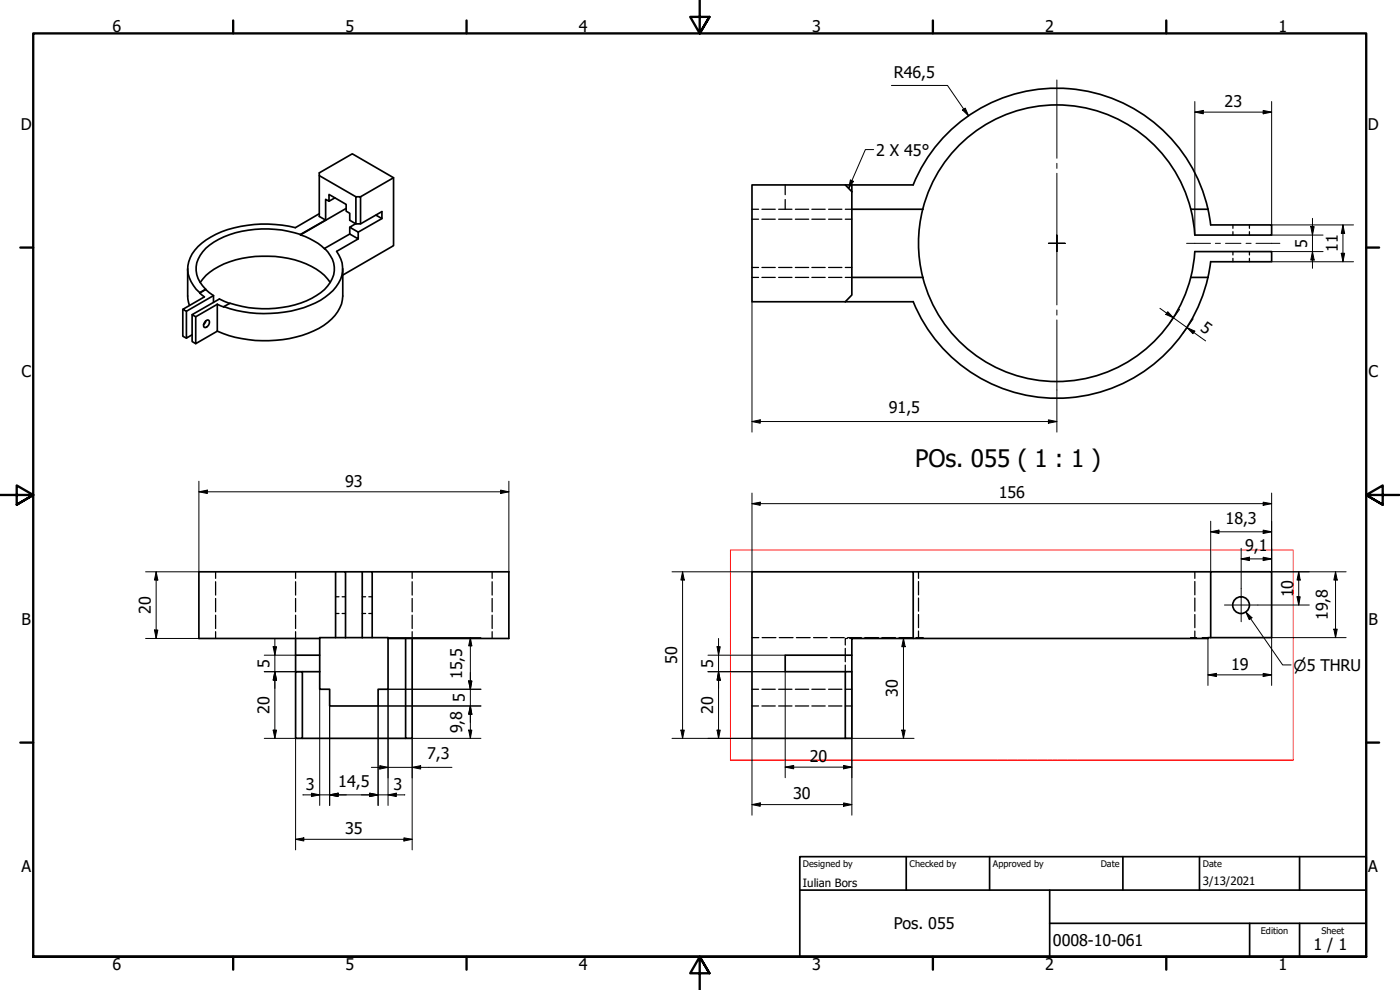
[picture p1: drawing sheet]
<svg xmlns="http://www.w3.org/2000/svg" width="420mm" height="297mm" viewBox="0 0 420 297" stroke-linecap="round" stroke-linejoin="round" font-family="sans-serif">
<!-- layer: Hidden (ISO) -->
<g fill="none" stroke="#000" stroke-width=".38">
<path d="M235.6 55.5v2.9M235.6 59.9v2.9M225.7 62.8h1.9M225.7 65.8h1.9M228.7 62.8h4M228.7 65.8h4M233.7 62.8h4M233.7 65.8h4M238.7 62.8h4M238.7 65.8h4M243.6 62.8h4M243.6 65.8h4"/>
<path d="M248.7 62.8h4M248.7 65.8h4M253.7 62.8h2M253.7 65.8h2M370 67.5v1M370 69.5v1M370 75.5v1M370 77.5v1M375 67.5v1M375 69.5v1M375 75.5v1M375 77.5v1"/>
<path d="M225.7 83.2h1.9M225.7 80.2h1.9M228.7 83.2h4M228.7 80.2h4M233.7 83.2h4M233.7 80.2h4M238.7 83.2h4M238.7 80.2h4M243.6 83.2h4M243.6 80.2h4M248.7 83.2h4M248.7 80.2h4"/>
<path d="M253.7 83.2h2M253.7 80.2h2M64.7 171.6v1.9M64.7 174.5v4M64.7 179.6v4M88.7 171.6v1.9M88.7 174.5v4M88.7 179.6v4M100.7 179.1h1M102.7 179.1h1M108.7 179.1h1M110.7 179.1h1"/>
<path d="M123.7 171.6v1.9M123.7 174.5v4M123.7 179.6v4M147.7 171.6v1.9M147.7 174.5v4M147.7 179.6v4M275.7 171.6v1.9M275.7 174.5v4M275.7 179.4v4M358.6 171.6v1.9M358.6 174.5v4M358.6 179.4v4"/>
<path d="M64.7 184.6v4M64.7 189.5v2.1M88.7 184.6v4M88.7 189.5v2.1M100.7 184.1h1M102.7 184.1h1M108.7 184.1h1M110.7 184.1h1M123.7 184.6v4M123.7 189.5v2.1M147.7 184.6v4M147.7 189.5v2.1"/>
<path d="M225.7 191.3h2M228.7 191.3h4.2M233.9 191.3h4.1M239 191.3h4.1M244.2 191.3h4M249.2 191.3h4.2M253.7 194.5v4.1M253.7 199.6v1.9M254.3 191.6h-.6v1.9M254.4 191.3h4.1M255 191.6h.7M259.5 191.3h4.2"/>
<path d="M264.7 191.3h4M269.8 191.3h4.1M274.9 191.3h2.1v.3M275.7 184.4v3.9M275.7 189.3v2M358.6 184.4v3.9M358.6 189.3v2M359.1 191.3h-1.7v.3M360.8 191.3h1.7M225.7 206.8h1.9M225.7 211.8h1.9M228.7 206.8h4"/>
<path d="M228.7 211.8h4M233.7 206.8h4M233.7 211.8h4M238.7 206.8h4M238.7 211.8h4M243.6 206.8h4M243.6 211.8h4M248.7 206.8h4M248.7 211.8h4M253.7 206.8h2M253.7 211.8h2"/>
</g>
<!-- layer: 0 -->
<path d="M219.2 228.1v-63.1h168.9v63.1h-168.9h168.9" fill="none" stroke="#f00" stroke-width=".3"/>
<!-- layer: Visible (ISO) -->
<g fill="none" stroke="#000" stroke-width=".51">
<path d="M95.8 52.7l11 6.3M100.5 59.4l-1.8 1M106.8 59h1.4v8.2h-1.4zM108.2 59l9.9-5.7-12.4-7.1-9.9 5.7v13l1.9 1.1M118.1 53.3v20.4l-15.2 8.8M253.7 55.5l2 2M255.7 57.5v31l-2 2M255.7 57.5v-2h-30v35h28M255.7 55.5h18.4M274.1 55.5a46.5 46.5 0 0 1 49.3-28.6 46.5 46.5 0 0 1 39.9 40.6h18.3v3h-23M90.2 70.3a32.6 32.6 0 0 0-26 2.3 9.8 9.8 0 0 0-5.3 8.6 8.5 8.5 0 0 0 2.8 5.6M95.8 64.1l-7.2 4.2a36.3 36.3 0 0 0-25.3 2.8 11.8 11.8 0 0 0-7 9.8 10.2 10.2 0 0 0 3.6 6.9"/>
<path d="M97.4 74.5a7.9 7.9 0 0 1 0 12.4 28.2 28.2 0 0 1-20.8 5.6l-4-.6-3.6-.9-1.8 1.1-2-.8M97.7 66v-6.2l1 .6v-2.1l5.2 3v2.1l1.1 .6v2.1l1.8 1.1M97.7 66l-7.5 4.5M103.9 62.5l-13.7 8M105 70.2l-7.6 4.5a19.9 19.9 0 0 0-7.2-4.2M105 68.2v2M106.7 67.1l-1.7 1.1 2.5 1.4M107.5 69.6v2.1l-2.5-1.5M107.5 71.7l-6.5 3.7a8.7 8.7 0 0 1-1.1 11.8 27.4 27.4 0 0 1-16.6 6.7 36.3 36.3 0 0 1-16.1-1.9M112.8 64.6l1.8 1v-2.1l-6.4 3.7M114.6 65.6l-7.1 4M255.7 62.8h21.3"/>
<path d="M357.4 62.8h5.1M358.6 70.5a41.5 41.5 0 0 0-60.6-34.3 41.5 41.5 0 0 0-6.6 69.3 41.5 41.5 0 0 0 66-22.3M363.3 78.5l-.8 4.7h-5.1M363.3 78.5h18.3v-3h-23l-.5 4.3-.7 3.4M54.9 92.8v8.1l1 .6M55.9 93.4v8.1l1.8-1.1M56.3 80.6v8.2l.5 2.8M57.7 94.4v8.1l1 .6M59.9 87.9l1.4 1.2-6.4 3.7 1 .6 8.2-4.7M60.1 84.8a18.9 18.9 0 0 1 12.5-7.3 32 32 0 0 1 22.3 3.3 12.7 12.7 0 0 1 4.2 4M61.7 96.4l.6-.4 .3 .1a1.43 1.43 0 0 1-1.3 2.1 1.25 1.25 0 0 1 .4-1.8zM61.7 86.9l2.4 1.8"/>
<path d="M61.7 86.9l-1.8 1M61.8 96.3l-.7 1.1M64.1 88.7v2M65.2 91.3v8.1l-6.5 3.7v-8.1M68.9 91l-3.1-1.3-8.1 4.7 1 .6 6.5-3.7M102.9 80.6v8.2a11.4 11.4 0 0 1-5.7 8.8 36.1 36.1 0 0 1-28.5 3.1l-3.5-1.3M253.7 90.5h20.4M255.7 83.2h21.3M362.5 83.2a46.5 46.5 0 0 1-41.6 36.1 46.5 46.5 0 0 1-46.8-28.8M100.7 171.6h3v19.7M100.7 171.6h-41v20h36.2M100.7 171.6v19.7"/>
<path d="M103.7 171.6h5M108.7 171.6h3v19.7M108.7 171.6v19.7M111.7 171.6h41v20h-36.2M274.1 171.6h89.2M88.7 196.6h7.2v4.9M88.7 191.6v9.9M103.7 191.3h-7.8v5.3M103.7 191.3h5M108.7 191.3h7.8v.3M116.5 191.6v15.2h-3v5h-14.6v-5h-3v-5.3M121.7 191.6v29.9h2v-29.9"/>
<path d="M255.7 196.6v4.9M363.3 191.3v-19.7h18.3v19.7h-19.1v.3h-88.4M88.7 201.5h2v20h-2zM90.7 201.5h5.2M253.7 201.5h2v20h-2zM253.7 201.5h-18.1v-4.9h20.1v-5h18.4v-20h-48.4v49.9h28M90.7 221.5h31"/>
<circle cx="372.5" cy="181.6" r="2.51"/>
</g>
<!-- layer: Border (ISO) -->
<g fill="none" stroke="#000" stroke-width=".7">
<path d="M70 6.1v3.9M140 6.1v3.9M210 0v10l-2.9-4.9h5.8l-2.9 4.9 2.9-4.9M280 6.1v3.9M350 6.1v3.9M6.1 74.3h3.9M410 74.3h3.9M0 148.5h10l-5-2.8v5.7l5-2.9-5 2.9M420 148.5h-10l5-2.8v5.7l-5-2.9 5 2.9M6.1 222.8h3.9M410 222.8h3.9M10 287.1v-277.1h400v277.1h-400h400"/>
<path d="M70 287.1v3.8M140 287.1v3.8M212.9 292l-2.9-4.9 2.9 4.9h-5.8l2.9-4.9v9.9M280 287.1v3.8M350 287.1v3.8"/>
</g>
<!-- layer: Title (ISO) -->
<path d="M240 257h170v30.1h-170zM272 257v10.1M297 257v10.1M337 257v10.1M360 257v10.1M390 257v10.1M240 267.1h170M315 277h95M315 267.1v20M375 277v10.1M390 277v10.1" fill="none" stroke="#000" stroke-width=".51"/>
<!-- layer: Center Mark (ISO) -->
<path d="M317.2 24v23.5M317.2 52v21v-2.5M317.2 49v1.5M314.6 73h2.6h-2.6M317.2 75.5v-2.5v2.5M317.2 70.5v2.5v-2.5M317.2 75.5v-2.5v18.5M319.7 73h-2.5h2.5M317.2 93v1.5M317.2 96v21M372.5 176.6v9.9M367.5 181.5h10" fill="none" stroke="#000" stroke-width=".3"/>
<!-- layer: Dimension (ISO) -->
<g fill="none" stroke="#000" stroke-width=".3">
<path d="M267.5 25.6h16.9l6.3 9.2M288.9 33l.8-.6 1 2.4zM358.6 33.6l2.5-.5v1zM358.6 33.6h23M358.6 30.5v40M379.1 33.1l2.5 .5-2.5 .5zM381.6 30.5v37h24.6M381.6 78.5h24.6M381.6 75.5h15.5M381.6 70.5h15.5M393.4 68h1l-.5 2.5zM393.9 75.5l.5 2.5h-1z"/>
<path d="M393.9 65.5v15M402.5 76h1l-.5 2.5zM403 67.5l.5 2.5h-1zM403 67.5v11M225.7 90.5v39.2M348.1 92.5l13.7 9.8M350.5 93.5l1.7 1.9-2.3-1.1zM354 92.8l-3 4.3M356.2 98.3l2.4 1.1-.6 .7zM358.1 95.7l-3.1 4.3M317.2 117v12.7M225.7 126.5l2.5-.5v1z"/>
<path d="M225.7 126.5h91.5M314.6 126l2.6 .5-2.6 .5zM59.7 147.6l2.5-.5v1zM59.7 144.4v27.2h-16M59.7 147.6h93M150.2 147.1l2.5 .5-2.5 .5zM152.7 144.4v27.2M225.7 151.1l2.5-.4v.9zM225.7 147.9v23.7h-24M225.7 151.1h155.9M363.3 159.6l2.5-.5v1zM363.3 159.6h18.3"/>
<path d="M363.3 156.4v15.2M379.1 150.7l2.5 .4-2.5 .5zM379.1 159.1l2.5 .5-2.5 .5zM381.6 147.9v23.7h22.4M46.9 171.6l.5 2.4h-1zM46.9 171.6v20M204.9 171.6l.5 2.4h-1.1zM204.9 171.6v49.9M372.5 167.7l2.5-.5v1zM372.5 167.7h9.1M372.5 164.5v12.1M379.1 167.2l2.5 .5-2.5 .5z"/>
<path d="M389.3 179.1h.9l-.4 2.4zM389.8 171.6l.4 2.4h-.9zM389.8 171.6v9.9M400.8 171.6l.5 2.4h-1zM400.8 171.6v19.7M43.7 191.6h16M46.4 189h1l-.5 2.6zM79.3 196.6h9.4M82 194h1l-.5 2.6zM82.5 191.6v29.9M116.5 191.3h27.8M141.2 191.3l.4 2.5h-.9z"/>
<path d="M141.2 191.3v30.2M212.5 196.6h23.1M215.2 194h1l-.6 2.6zM215.6 191.6v29.9M268 191.6h6.1M271.1 191.6l.6 2.4h-1.1zM271.1 191.6v29.9M362.5 191.6v14.1M377.5 181.5h15.4M400.3 188.8h1l-.5 2.5zM404 191.3h-22.4v14.4M79.3 201.5h11.4"/>
<path d="M82 219.1h1l-.5 2.4zM82.5 201.5l.5 2.6h-1zM95.9 206.8v34.9M98.9 211.8v29.9M140.7 219.1h.9l-.4 2.4zM140.7 204.3h.9l-.4 2.5zM141.2 211.8l.4 2.5h-.9zM144.3 211.8h-30.8v29.9M144.3 206.8h-27.8v34.9M204.3 219.1h1.1l-.5 2.4zM212.5 201.5h23.1v31.8M215.2 219.1h1l-.6 2.4z"/>
<path d="M215.6 201.5l.6 2.6h-1zM255.7 201.5v43.1M270.6 219.1h1.1l-.6 2.4zM362.5 202.5l2.6-.5v1zM362.5 202.5h19.1M379.1 202l2.5 .5-2.5 .5zM79.3 221.5h11.4M88.7 221.5v33.5M90.9 238.5h30.6M93.5 238l2.4 .5-2.4 .5zM98.9 238.5l2.6-.5v1zM110.9 238l2.6 .5-2.6 .5z"/>
<path d="M111.4 230.2h24.2M114 229.7l2.5 .5-2.5 .5zM116.5 238.5l2.4-.5v1zM121.7 221.5h22.6M123.7 230.2l2.5-.5v1zM123.7 221.5v33.5M201.7 221.5h24v23.1M235.6 230.2l2.6-.5v1zM235.6 230.2h20.1M253.2 229.7l2.5 .5-2.5 .5zM253.7 221.5h20.6M88.7 251.8l2.5-.4v.9z"/>
<path d="M88.7 251.8h35M121.2 251.4l2.5 .4-2.5 .5zM225.7 241.4l2.5-.5v1zM225.7 241.4h30M253.2 240.9l2.5 .5-2.5 .5z"/>
</g>
<g fill="#000">
<path d="M288.9 33l.8-.6 1 2.4z" fill-rule="evenodd"/>
<path d="M358.6 33.6l2.5-.5v1z" fill-rule="evenodd"/>
<path d="M379.1 33.1l2.5 .5-2.5 .5z" fill-rule="evenodd"/>
<path d="M393.4 68h1l-.5 2.5z" fill-rule="evenodd"/>
<path d="M393.9 75.5l.5 2.5h-1z" fill-rule="evenodd"/>
<path d="M402.5 76h1l-.5 2.5z" fill-rule="evenodd"/>
<path d="M403 67.5l.5 2.5h-1z" fill-rule="evenodd"/>
<path d="M350.5 93.5l1.7 1.9-2.3-1.1z" fill-rule="evenodd"/>
<path d="M356.2 98.3l2.4 1.1-.6 .7z" fill-rule="evenodd"/>
<path d="M225.7 126.5l2.5-.5v1z" fill-rule="evenodd"/>
<path d="M314.6 126l2.6 .5-2.6 .5z" fill-rule="evenodd"/>
<path d="M59.7 147.6l2.5-.5v1z" fill-rule="evenodd"/>
<path d="M150.2 147.1l2.5 .5-2.5 .5z" fill-rule="evenodd"/>
<path d="M225.7 151.1l2.5-.4v.9z" fill-rule="evenodd"/>
<path d="M363.3 159.6l2.5-.5v1z" fill-rule="evenodd"/>
<path d="M379.1 150.7l2.5 .4-2.5 .5z" fill-rule="evenodd"/>
<path d="M46.9 171.6l.5 2.4h-1z" fill-rule="evenodd"/>
<path d="M204.9 171.6l.5 2.4h-1.1z" fill-rule="evenodd"/>
<path d="M372.5 167.7l2.5-.5v1z" fill-rule="evenodd"/>
<path d="M379.1 167.2l2.5 .5-2.5 .5z" fill-rule="evenodd"/>
<path d="M379.1 159.1l2.5 .5-2.5 .5z" fill-rule="evenodd"/>
<path d="M389.3 179.1h.9l-.4 2.4z" fill-rule="evenodd"/>
<path d="M389.8 171.6l.4 2.4h-.9z" fill-rule="evenodd"/>
<path d="M400.8 171.6l.5 2.4h-1z" fill-rule="evenodd"/>
<path d="M46.4 189h1l-.5 2.6z" fill-rule="evenodd"/>
<path d="M82 194h1l-.5 2.6z" fill-rule="evenodd"/>
<path d="M141.2 191.3l.4 2.5h-.9z" fill-rule="evenodd"/>
<path d="M215.2 194h1l-.6 2.6z" fill-rule="evenodd"/>
<path d="M271.1 191.6l.6 2.4h-1.1z" fill-rule="evenodd"/>
<path d="M400.3 188.8h1l-.5 2.5z" fill-rule="evenodd"/>
<path d="M82 219.1h1l-.5 2.4z" fill-rule="evenodd"/>
<path d="M82.5 201.5l.5 2.6h-1z" fill-rule="evenodd"/>
<path d="M82.5 201.5l.5 2.6h-1z" fill-rule="evenodd"/>
<path d="M140.7 219.1h.9l-.4 2.4z" fill-rule="evenodd"/>
<path d="M140.7 204.3h.9l-.4 2.5z" fill-rule="evenodd"/>
<path d="M140.7 204.3h.9l-.4 2.5z" fill-rule="evenodd"/>
<path d="M141.2 211.8l.4 2.5h-.9z" fill-rule="evenodd"/>
<path d="M141.2 211.8l.4 2.5h-.9z" fill-rule="evenodd"/>
<path d="M204.3 219.1h1.1l-.5 2.4z" fill-rule="evenodd"/>
<path d="M215.2 219.1h1l-.6 2.4z" fill-rule="evenodd"/>
<path d="M215.6 201.5l.6 2.6h-1z" fill-rule="evenodd"/>
<path d="M215.6 201.5l.6 2.6h-1z" fill-rule="evenodd"/>
<path d="M270.6 219.1h1.1l-.6 2.4z" fill-rule="evenodd"/>
<path d="M362.5 202.5l2.6-.5v1z" fill-rule="evenodd"/>
<path d="M379.1 202l2.5 .5-2.5 .5z" fill-rule="evenodd"/>
<path d="M93.5 238l2.4 .5-2.4 .5z" fill-rule="evenodd"/>
<path d="M98.9 238.5l2.6-.5v1z" fill-rule="evenodd"/>
<path d="M98.9 238.5l2.6-.5v1z" fill-rule="evenodd"/>
<path d="M110.9 238l2.6 .5-2.6 .5z" fill-rule="evenodd"/>
<path d="M110.9 238l2.6 .5-2.6 .5z" fill-rule="evenodd"/>
<path d="M114 229.7l2.5 .5-2.5 .5z" fill-rule="evenodd"/>
<path d="M116.5 238.5l2.4-.5v1z" fill-rule="evenodd"/>
<path d="M123.7 230.2l2.5-.5v1z" fill-rule="evenodd"/>
<path d="M235.6 230.2l2.6-.5v1z" fill-rule="evenodd"/>
<path d="M253.2 229.7l2.5 .5-2.5 .5z" fill-rule="evenodd"/>
<path d="M88.7 251.8l2.5-.4v.9z" fill-rule="evenodd"/>
<path d="M121.2 251.4l2.5 .4-2.5 .5z" fill-rule="evenodd"/>
<path d="M225.7 241.4l2.5-.5v1z" fill-rule="evenodd"/>
<path d="M253.2 240.9l2.5 .5-2.5 .5z" fill-rule="evenodd"/>
</g>
<!-- layer: Centerline (ISO) -->
<path d="M356.1 73h7.2M364.7 73h1.6M367.8 73h4.6M374 73h1.5M376.9 73h7.2" fill="none" stroke="#000" stroke-width=".3"/>
<!-- layer: Symbol (ISO) -->
<path d="M255.2 54l1 .4-1.5 2.1zM262.2 44.9h-2.5l-5 11.6M373.9 183.6l1.8 1.7-.8 .6zM373.9 183.6l11 15.9h2.6" fill="none" stroke="#000" stroke-width=".3"/>
<g fill="#000">
<path d="M255.2 54l1 .4-1.5 2.1z" fill-rule="evenodd"/>
<path d="M373.9 183.6l1.8 1.7-.8 .6z" fill-rule="evenodd"/>
</g>
<text font-size="7.2" x="274.6" y="140.1">POs. 055 ( 1 : 1 )</text>
<g font-size="4.8">
<text x="33.7" y="9.6">6</text>
<text x="103.7" y="9.6">5</text>
<text x="173.7" y="9.6">4</text>
<text x="243.7" y="9.6">3</text>
<text x="313.7" y="9.6">2</text>
<text x="383.7" y="9.6">1</text>
<text x="268.3" y="23.3">R46,5</text>
<text x="367.5" y="32.1">23</text>
<text x="6.2" y="38.9">D</text>
<text x="410.5" y="38.9">D</text>
<text x="263" y="46.7">2 X 45°</text>
<text x="392.3" y="74.3" transform="rotate(-90 392.3 74.3)">5</text>
<text x="401.5" y="75.6" transform="rotate(-90 401.5 75.6)">11</text>
<text x="360" y="99" transform="rotate(35 360 99)">5</text>
<text x="6.4" y="113.1">C</text>
<text x="410.7" y="113.1">C</text>
<text x="266.8" y="124.1">91,5</text>
<text x="103.6" y="146">93</text>
<text x="299.7" y="149.5">156</text>
<text x="367.8" y="157.1">18,3</text>
<text x="373.7" y="165.3">9,1</text>
<text x="388.1" y="179.2" transform="rotate(-90 388.1 179.2)">10</text>
<text x="45.3" y="184.2" transform="rotate(-90 45.3 184.2)">20</text>
<text x="6.4" y="187.4">B</text>
<text x="398.5" y="186.1" transform="rotate(-90 398.5 186.1)">19,8</text>
<text x="410.7" y="187.4">B</text>
<text x="80.9" y="200.4" transform="rotate(-90 80.9 200.4)">5</text>
<text x="138.7" y="203.7" transform="rotate(-90 138.7 203.7)">15,5</text>
<text x="203.3" y="199.2" transform="rotate(-90 203.3 199.2)">50</text>
<text x="214.1" y="200.4" transform="rotate(-90 214.1 200.4)">5</text>
<text x="369.4" y="200.9">19</text>
<text x="269.5" y="209.2" transform="rotate(-90 269.5 209.2)">30</text>
<text x="80.9" y="214.2" transform="rotate(-90 80.9 214.2)">20</text>
<text x="139.5" y="210.6" transform="rotate(-90 139.5 210.6)">5</text>
<text x="214.1" y="214.2" transform="rotate(-90 214.1 214.2)">20</text>
<text x="138.7" y="220" transform="rotate(-90 138.7 220)">9,8</text>
<text x="128.2" y="227.8">7,3</text>
<text x="243.1" y="228.6">20</text>
<text x="91.8" y="236.9">3</text>
<text x="101.5" y="236.1">14,5</text>
<text x="118" y="236.9">3</text>
<text x="238.1" y="239.8">30</text>
<text x="103.6" y="250.2">35</text>
<text x="6.4" y="261.7">A</text>
<text x="410.7" y="261.7">A</text>
<text x="268.2" y="278.8">Pos. 055</text>
<text x="316" y="283.8">0008-10-061</text>
<text x="394.2" y="285">1 / 1</text>
<text x="33.7" y="290.9">6</text>
<text x="103.7" y="290.9">5</text>
<text x="173.7" y="290.9">4</text>
<text x="243.7" y="290.9">3</text>
<text x="313.7" y="290.9">2</text>
<text x="383.7" y="290.9">1</text>
</g>
<text font-size="4.6" x="388.2" y="201.3">⌀5 THRU</text>
<g font-size="3.4">
<text x="241" y="266">Iulian Bors</text>
<text x="361" y="265.5">3/13/2021</text>
</g>
<g font-size="2.7">
<text x="241" y="260.1">Designed by</text>
<text x="273" y="260.1">Checked by</text>
<text x="298" y="260.1">Approved by</text>
<text x="330.3" y="260">Date</text>
<text x="361" y="260">Date</text>
<text x="378.4" y="280.1">Edition</text>
<text x="396.6" y="280.1">Sheet</text>
</g>
</svg>
